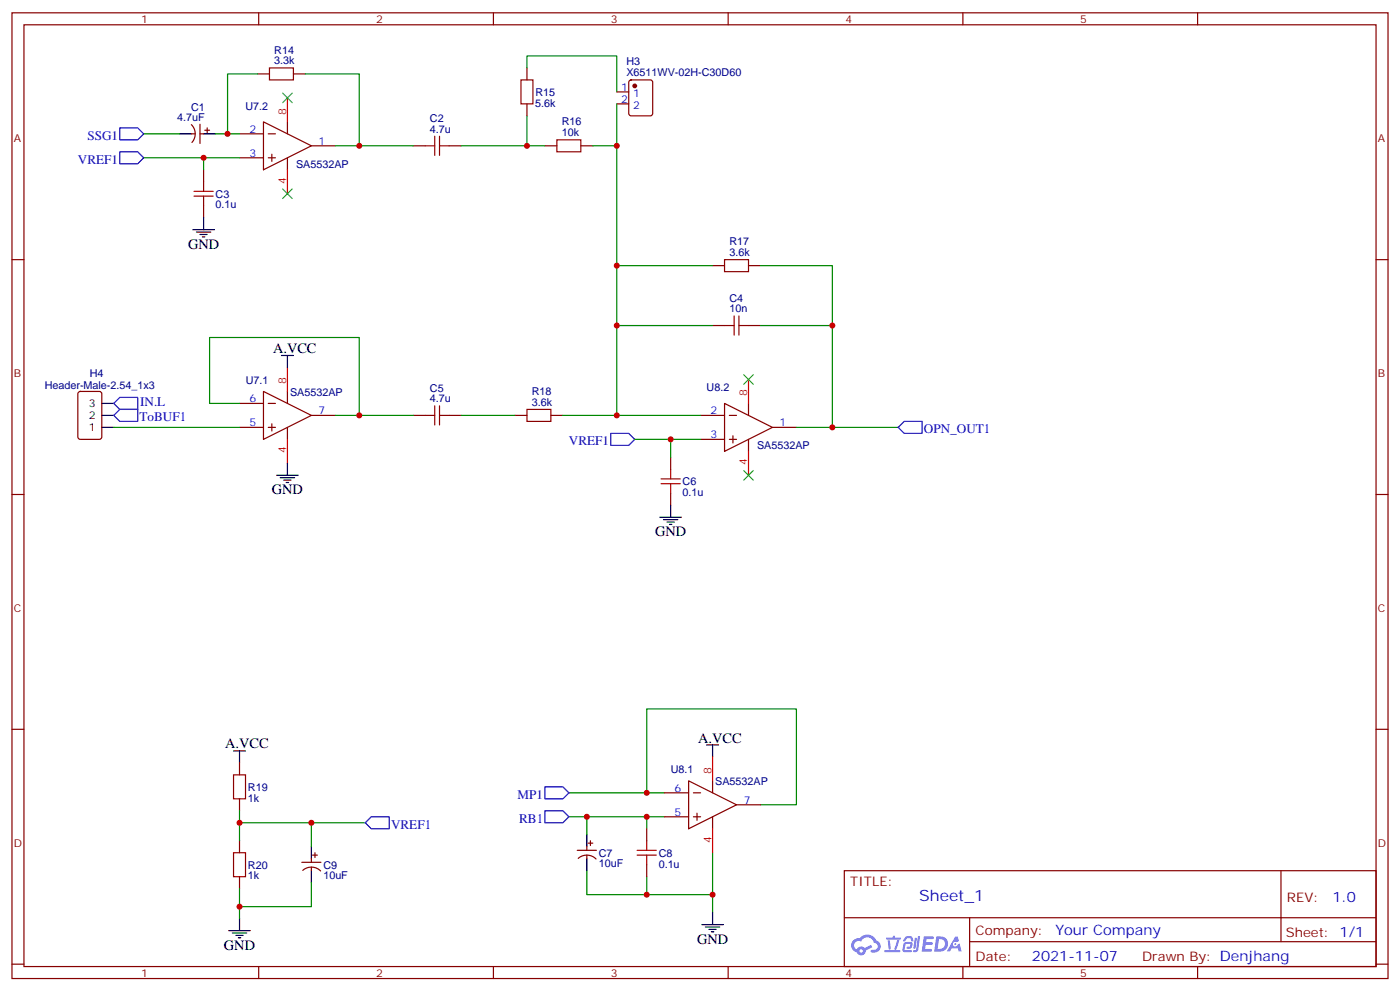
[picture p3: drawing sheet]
<svg xmlns="http://www.w3.org/2000/svg" width="412mm" height="292mm" viewBox="0 0 412 292" stroke-linecap="round" stroke-linejoin="round" font-family="sans-serif">
<g fill="none" stroke="#870000" stroke-width=".35">
<path d="M3.5 3.8h405.4v284.3h-405.4zM7.1 7.3h398.2v277.3h-398.2zM76.2 3.8v3.5M145.3 3.8v3.5M214.5 3.8v3.5M283.6 3.8v3.5M352.8 3.8v3.5M3.5 76.4h3.6M405.3 76.4h3.6M3.5 145.6h3.6M405.3 145.6h3.6M3.5 214.7h3.6"/>
<path d="M405.3 214.7h3.6M248.7 256.4h156.6v28.2h-156.6zM377.3 256.4v20.9M248.7 270.2h156.5M285.6 277.3h119.6M285.6 270.2v14.1M3.5 283.9h3.6M76.2 284.6v3.5M145.3 284.6v3.5M214.5 284.6v3.5M283.6 284.6v3.5M352.8 284.6v3.5"/>
<path d="M405.3 283.9h3.6"/>
</g>
<g fill="#5487ff">
<path d="M272.1 275.7h2.6l.3 .2-.1 .5-2 .1-.1 .9h1.6l.4 .4-.4 .4h-1.7l-.2 1.2 1.8 .1 .3 .3-.2 .3-2.9 .1z"/>
<path d="M281.4 275.8h.7l.4 1.3-.7 .3a.74 .74 0 0 0-1.1 .3 .74 .74 0 0 0 .5 1 .74 .74 0 0 0 .9-.6l.5-.3 .7 2.3h-.9l-.2-.9h-1.9l-.5 .9h-.9z"/>
<path d="M269.5 276.1h.6l-.4 3a.31 .31 0 0 1-.3 .2 .31 .31 0 0 1-.3-.3z"/>
<path d="M270.4 275.7h.6l-.5 3.9a.89 .89 0 0 1-.7 .7 .89 .89 0 0 1-.9-.3l1-.4z"/>
<path d="M266.8 275.8l.6-.2 1.2 .1 .5 1.3-.6 .2-.4-1-1 .2a.95 .95 0 0 1-1 .8l-.1-.2z"/>
<path d="M266.4 277.5l1.8-.2a1.04 1.04 0 0 1 .6 1.1 1.04 1.04 0 0 1-.8 .9h-.7a.29 .29 0 0 1-.3-.3 .29 .29 0 0 1 .3-.3h.7l.2-.8-1.4 .1-.4 1.7 1.9 .1a.29 .29 0 0 1 .3 .3 .29 .29 0 0 1-.3 .3l-2-.1-.4-.3 .2-2z"/>
<path d="M260.5 279.8h4.4a.3 .3 0 0 1 .3 .3 .3 .3 0 0 1-.3 .3h-4.3z"/>
<path d="M264.3 276.8h.6l-.5 1.7a1.02 1.02 0 0 1-.7 1.1l-.2-.2z"/>
<path d="M261.5 276.9h.6l.3 2.4-.3 .3-.3-.2z"/>
<path d="M261.1 276.1h1.9l.2-.6h.5l-.1 .6h1.5a.29 .29 0 0 1 .3 .3 .29 .29 0 0 1-.3 .2h-3.9z"/>
<path d="M275.8 275.7l-.6 4.5h1.4a2.27 2.27 0 0 0 2.7-2.3 2.27 2.27 0 0 0-2.7-2.2zM276.6 276.5a1.5 1.5 0 0 1 1.8 1.5 1.5 1.5 0 0 1-1.9 1.4h-.3z"/>
<path d="M251.4 276.9a2.09 2.09 0 0 0 1 3.5 1.37 1.37 0 0 0 1.5 .9 1.37 1.37 0 0 0 1.1-1.4l2-1-.5-.7-1.8 .9a1.4 1.4 0 0 0-2.3 .4 1.32 1.32 0 0 1-.6-1.8 1.32 1.32 0 0 1 1.9-.5 2.02 2.02 0 0 1 2-1.2 2.02 2.02 0 0 1 1.8 1.6 1.09 1.09 0 0 1 1.1 1.4 1.09 1.09 0 0 1-1.6 .7 .41 .41 0 0 0-.5 .3 .41 .41 0 0 0 .4 .5 1.89 1.89 0 0 0 2.4-1.2 1.89 1.89 0 0 0-1.2-2.4 2.98 2.98 0 0 0-5-.7l-1 .2zM253.2 280a.52 .52 0 0 1 1 0 .52 .52 0 0 1-1 0z"/>
<circle cx="281.4" cy="278" r=".28"/>
</g>
<g fill="none" stroke="#870000" stroke-width=".35">
<path d="M56.4 36.7a3.8 3.8 0 0 1 .1 5.2M56.4 39.4h1.1M58.9 39.4h1.1M58.9 36.6v5.6M60.3 38.3h1.4M61 37.6v1.5M70.6 39.4h7M75.8 21.8h3.6M77.6 35.9l14.1 7-14.1 7.1zM79 39.4h2.1M84.7 35.9v3.5M86.4 21.8h3.6"/>
<path d="M155.2 20v3.5M155.2 30.6v3.5M181.7 27.1h3.5M181.7 30.6h3.5M185.4 23.7l.5-.2h5.7l.6 .5 .1 9.4-.5 .7h-5.9l-.6-.4-.1-9.5zM60 50v3.5M70.6 46.5h7M79 46.5h2.1M80.1 45.4v2.1M84.7 46.5v3.5M91.7 42.9h7.1M121.7 42.9h3.5"/>
<path d="M132.3 42.9h3.5M160.5 42.9h3.5M171.1 42.9h3.5M60 60.6v3.5M209.9 78.2h3.5M220.5 78.2h3.5M209.9 95.8h3.5M220.5 95.8h3.5M23.2 115.5l.4-.2h5.7l.6 .4 .1 13-.5 .6-5.9 .1-.6-.5-.1-12.9zM70.6 118.8h7M77.6 115.3l14.1 7-14.1 7.1zM79 118.8h2.1"/>
<path d="M84.7 115.3v3.5M213.4 118.8l14.1 7-14.1 7.1zM220.5 118.8v3.5M70.6 125.8h7M79 125.8h2.1M80.1 124.8v2.1M84.7 125.8v3.6M91.7 122.3h7.1M121.7 122.3h3.5M132.3 122.3h3.5M151.7 122.3h3.5M162.3 122.3h3.5"/>
<path d="M197.6 134.7v3.5M206.4 122.3h7M206.4 129.4h7M214.8 122.3h2.2M214.8 129.4h2.2M215.9 128.3v2.1M220.5 129.4v3.5M227.5 125.8h7.1M197.6 145.2v3.6M70.6 224.6v3.5M70.6 235.2v3.5M195.8 233.4h7"/>
<path d="M202.8 229.9l14.2 7.1-14.2 7zM204.3 233.4h2.1M205.3 239.4v2.1M209.9 229.9v3.5M217 237h7M70.6 247.5v3.6M70.6 258.1v3.6M88.9 253.9h5.6M89.2 256.3a3.8 3.8 0 0 1 5.2 .1M91.7 252.8v1.1M91.7 255.3v1.1M92.1 251.8h1.4"/>
<path d="M92.8 251.1v1.4M170 250.4h5.7M170.3 252.7a3.8 3.8 0 0 1 5.3 .2M172.9 249.3v1.1M172.9 251.8v1M173.2 248.2h1.4M173.9 247.5v1.5M190.5 244v3.5M190.5 254.6v3.5M195.8 240.5h7M204.3 240.5h2.1M209.9 240.5v3.5"/>
</g>
<g fill="none" stroke="#000" stroke-width=".35">
<path d="M52.9 39.4h3.5M60 39.4h3.5M56.8 67.6h6.3M57.9 68.3h4.2M58.9 69h2.1M59.6 69.7h.7M60 64.1v3.5M30 118.8h3.5M82.9 104.7h3.5M84.7 104.7v3.5M30 125.8h3.5M30 122.3h3.5"/>
<path d="M81.5 139.9h6.3M84.7 136.4v3.5M82.5 140.7h4.3M83.6 141.4h2.1M84.3 142.1h.7M194.4 152.3h6.3M195.4 153h4.3M196.5 153.7h2.1M197.2 154.4h.7M197.6 148.8v3.5M208.1 219.3h3.6M209.9 219.3v3.5"/>
<path d="M68.8 221.1h3.5M70.6 221.1v3.5M91.7 249.3v3.5M91.7 256.4v3.5M172.9 245.8v3.5M172.9 252.8v3.6M67.4 274h6.3M68.4 274.7h4.3M69.5 275.4h2.1M70.2 276.1h.7M70.6 270.5v3.5M206.7 272.2h6.4"/>
<path d="M207.8 272.9h4.2M208.8 273.6h2.2M209.5 274.4h.8M209.9 268.7v3.5"/>
</g>
<g fill="none" stroke="#a10000" stroke-width=".35">
<path d="M79.4 20h7v3.5h-7zM153.5 23.5h3.5v7.1h-3.5zM57.1 57.7h5.7M57.1 56.3h5.7M60 53.5v2.8M60 57.7v2.9M125.2 42.9h2.9M128.1 40.1v5.7M129.5 42.9h2.8M129.5 40.1v5.7M164 41.2h7.1v3.5h-7.1zM213.4 76.4h7.1v3.6h-7.1z"/>
<path d="M213.4 95.8h2.9M216.3 93v5.7M217.7 95.8h2.8M217.7 93v5.7M128.1 119.5v5.6M129.5 119.5v5.6M125.2 122.3h2.9M129.5 122.3h2.8M155.2 120.5h7.1v3.6h-7.1zM197.6 138.2v2.8M194.7 142.4h5.7M194.7 141h5.7"/>
<path d="M197.6 142.4v2.8M68.8 228.1h3.5v7.1h-3.5zM68.8 251.1h3.5v7h-3.5zM187.7 251.8h5.6M187.7 250.4h5.6M190.5 247.5v2.9M190.5 251.8v2.8"/>
</g>
<g fill="none" stroke="#008700" stroke-width=".35">
<path d="M42.3 39.4h10.6M63.5 39.4h7.1M75.8 21.8h-8.8v17.6M90 21.8h15.8v21.1h-7M155.2 20v-3.5h26.5v10.6M155.2 34.1v8.8M181.7 30.6v12.3h-7.1M42.3 46.5h28.3M60 46.5v3.5M105.8 42.9h15.9M135.8 42.9h24.7M181.7 42.9v79.4h24.7"/>
<path d="M181.7 78.2h28.2M224 78.2h21.2v17.6M181.7 95.8h28.2M224 95.8h21.2v30h-10.6M70.6 118.8h-8.9v-19.4h44.1v22.9h-7M33.5 125.8h37.1M105.8 122.3h15.9M135.8 122.3h15.9M165.8 122.3h15.9M187 129.4h19.4M197.6 129.4v5.3M245.2 125.8h19.4"/>
<path d="M70.6 238.7v8.8M167.6 233.4h28.2M190.5 233.4v-24.7h44.1v28.3h-10.6M70.6 242.3h21.1v7M91.7 259.9v7h-21.1M91.7 242.3h15.9M167.6 240.5h28.2M172.9 256.4v7h17.6v-5.3M172.9 240.5v5.3M190.5 240.5v3.5M209.9 251.1v17.6M70.6 261.7v8.8"/>
<path d="M190.5 263.4h19.4"/>
</g>
<path d="M35.3 37.6h5.3l1.7 1.8-1.7 1.8h-5.3zM35.3 44.7h5.3l1.7 1.8-1.7 1.7h-5.3zM33.5 118.8l1.8-1.8h5.3v3.5h-5.3zM35.3 120.5h5.3v3.6h-5.3l-1.8-1.8zM179.9 127.6h5.3l1.8 1.8-1.8 1.7h-5.3zM266.3 124.1h5.3v3.5h-5.3l-1.7-1.8zM160.5 238.7h5.3l1.8 1.8-1.8 1.8h-5.3zM160.5 231.7h5.3l1.8 1.7-1.8 1.8h-5.3zM109.4 240.5h5.3v3.5h-5.3l-1.8-1.7z" fill="none" stroke="#00f" stroke-width=".35"/>
<path d="M84.7 28.8v7.1M84.7 50v7M84.7 108.2v7.1M220.5 111.7v7.1M84.7 129.4v7M220.5 132.9v7M209.9 222.8v7.1M209.9 244v7.1" fill="none" stroke="#f00" stroke-width=".35"/>
<path d="M83.3 27.4l2.8 2.8M86.1 27.4l-2.8 2.8M83.3 55.6l2.8 2.9M86.1 55.6l-2.8 2.9M219.1 110.3l2.8 2.8M221.9 110.3l-2.8 2.8M219.1 138.5l2.8 2.9M221.9 138.5l-2.8 2.9" fill="none" stroke="#3c3" stroke-width=".35"/>
<circle cx="187" cy="25.3" r=".53" fill="#870000" stroke="#870000" stroke-width=".35"/>
<g fill="#c00">
<circle cx="70.6" cy="266.9" r=".88"/>
<circle cx="70.6" cy="242.3" r=".88"/>
<circle cx="91.7" cy="242.3" r=".88"/>
<circle cx="60" cy="46.5" r=".88"/>
<circle cx="67" cy="39.4" r=".88"/>
<circle cx="105.8" cy="42.9" r=".88"/>
<circle cx="155.2" cy="42.9" r=".88"/>
<circle cx="105.8" cy="122.3" r=".88"/>
<circle cx="181.7" cy="42.9" r=".88"/>
<circle cx="181.7" cy="122.3" r=".88"/>
<circle cx="197.6" cy="129.4" r=".88"/>
<circle cx="181.7" cy="78.2" r=".88"/>
<circle cx="181.7" cy="95.8" r=".88"/>
<circle cx="245.2" cy="95.8" r=".88"/>
<circle cx="245.2" cy="125.8" r=".88"/>
<circle cx="190.5" cy="263.4" r=".88"/>
<circle cx="209.9" cy="263.4" r=".88"/>
<circle cx="190.5" cy="240.5" r=".88"/>
<circle cx="172.9" cy="240.5" r=".88"/>
<circle cx="190.5" cy="233.4" r=".88"/>
</g>
<text font-size="4.6" fill="#00f" x="270.8" y="265.4">Sheet_1</text>
<g font-size="4.2">
<text x="55.4" y="73.3">GND</text>
<text x="80.4" y="104">A.VCC</text>
<text x="80.1" y="145.6">GND</text>
<text x="193" y="157.9">GND</text>
<text x="66.3" y="220.4">A.VCC</text>
<text x="205.7" y="218.6">A.VCC</text>
<text x="66" y="279.6">GND</text>
<text x="205.3" y="277.9">GND</text>
</g>
<g font-size="4.2" fill="#00f">
<text x="392.5" y="265.6">1.0</text>
<text x="310.9" y="275.2">Your Company</text>
<text x="304" y="283">2021-11-07</text>
</g>
<g font-size="3.9" fill="#00f">
<text x="25.7" y="41.2">SSG1</text>
<text x="23" y="48.2">VREF1</text>
<text x="41.3" y="119.5">IN.L</text>
<text x="41.1" y="124.1">ToBUF1</text>
<text x="167.6" y="131.1">VREF1</text>
<text x="272.2" y="127.6">OPN_OUT1</text>
<text x="152.5" y="235.2">MP1</text>
<text x="115.2" y="244">VREF1</text>
<text x="152.9" y="242.3">RB1</text>
</g>
<g font-size="3.9" fill="#800">
<text x="250.5" y="260.9">TITLE:</text>
<text x="379.1" y="265.6">REV:</text>
<text x="287.4" y="275.1">Company:</text>
<text x="378.7" y="275.8">Sheet: 1/1</text>
<text x="287.4" y="282.8">Date:</text>
<text x="336.4" y="282.9">Drawn By: Denjhang</text>
</g>
<g font-size="3.2" fill="#800">
<text x="41.6" y="6.8">1</text>
<text x="110.8" y="6.8">2</text>
<text x="179.9" y="6.8">3</text>
<text x="249.1" y="6.8">4</text>
<text x="318.2" y="6.8">5</text>
<text x="4.1" y="41.9">A</text>
<text x="405.9" y="41.9">A</text>
<text x="4.1" y="111">B</text>
<text x="405.9" y="111">B</text>
<text x="4.1" y="180.2">C</text>
<text x="405.9" y="180.2">C</text>
<text x="4.1" y="249.3">D</text>
<text x="405.9" y="249.3">D</text>
<text x="41.6" y="287.6">1</text>
<text x="110.8" y="287.6">2</text>
<text x="179.9" y="287.6">3</text>
<text x="249.1" y="287.6">4</text>
<text x="318.2" y="287.6">5</text>
</g>
<g font-size="3.2" fill="#000080">
<text x="80.8" y="15.8">R14</text>
<text x="80.8" y="18.9">3.3k</text>
<text x="184.5" y="22.3">X6511WV-02H-C30D60</text>
<text x="184.5" y="19.1">H3</text>
<text x="157.7" y="28.2">R15</text>
<text x="52.2" y="35.5">4.7uF</text>
<text x="56.3" y="32.6">C1</text>
<text x="72.3" y="32.3">U7.2</text>
<text x="126.7" y="35.9">C2</text>
<text x="157.7" y="31.4">5.6k</text>
<text x="126.7" y="39.1">4.7u</text>
<text x="165.5" y="40.1">10k</text>
<text x="165.5" y="36.9">R16</text>
<text x="87.2" y="49.4">SA5532AP</text>
<text x="63.5" y="58.2">C3</text>
<text x="63.5" y="61.3">0.1u</text>
<text x="214.9" y="75.4">3.6k</text>
<text x="214.9" y="72.3">R17</text>
<text x="214.9" y="88.9">C4</text>
<text x="214.9" y="92">10n</text>
<text x="26.5" y="111">H4</text>
<text x="72.4" y="113">U7.1</text>
<text x="13.2" y="114.6">Header-Male-2.54_1x3</text>
<text x="85.4" y="116.5">SA5532AP</text>
<text x="126.7" y="118.4">4.7u</text>
<text x="126.7" y="115.3">C5</text>
<text x="156.6" y="119.5">3.6k</text>
<text x="156.6" y="116.4">R18</text>
<text x="208.1" y="115.3">U8.2</text>
<text x="223" y="132.3">SA5532AP</text>
<text x="201.1" y="142.9">C6</text>
<text x="201.1" y="146">0.1u</text>
<text x="197.6" y="227.7">U8.1</text>
<text x="73" y="232.8">R19</text>
<text x="210.7" y="231.2">SA5532AP</text>
<text x="73" y="236">1k</text>
<text x="73" y="255.7">R20</text>
<text x="95.2" y="255.8">C9</text>
<text x="176.4" y="255.4">10uF</text>
<text x="176.4" y="252.2">C7</text>
<text x="194" y="255.4">0.1u</text>
<text x="194" y="252.2">C8</text>
<text x="73" y="259">1k</text>
<text x="95.2" y="258.7">10uF</text>
</g>
<g font-size="3.2" fill="#00f">
<text x="183" y="26.7">1</text>
<text x="186.5" y="28.5">1</text>
<text x="183" y="30.2">2</text>
<text x="186.5" y="32">2</text>
<text x="73.5" y="39.1">2</text>
<text x="73.5" y="46.1">3</text>
<text x="93.8" y="42.6">1</text>
<text x="73.5" y="118.4">6</text>
<text x="73.5" y="125.5">5</text>
<text x="93.8" y="122">7</text>
<text x="209.3" y="122">2</text>
<text x="229.7" y="125.5">1</text>
<text x="209.3" y="129">3</text>
<text x="198.7" y="233.1">6</text>
<text x="219.1" y="236.6">7</text>
<text x="198.7" y="240.1">5</text>
</g>
<g font-size="3.2" fill="#f00">
<text x="84.3" y="33.8" transform="rotate(-90 84.3 33.8)">8</text>
<text x="84.3" y="54.1" transform="rotate(-90 84.3 54.1)">4</text>
<text x="84.3" y="113.1" transform="rotate(-90 84.3 113.1)">8</text>
<text x="220.1" y="116.7" transform="rotate(-90 220.1 116.7)">8</text>
<text x="84.3" y="133.5" transform="rotate(-90 84.3 133.5)">4</text>
<text x="220.1" y="137" transform="rotate(-90 220.1 137)">4</text>
<text x="209.5" y="227.8" transform="rotate(-90 209.5 227.8)">8</text>
<text x="209.5" y="248.2" transform="rotate(-90 209.5 248.2)">4</text>
</g>
<g font-size="3.2">
<text x="26.2" y="119.8">3</text>
<text x="26.2" y="123.4">2</text>
<text x="26.2" y="126.9">1</text>
</g>
</svg>
